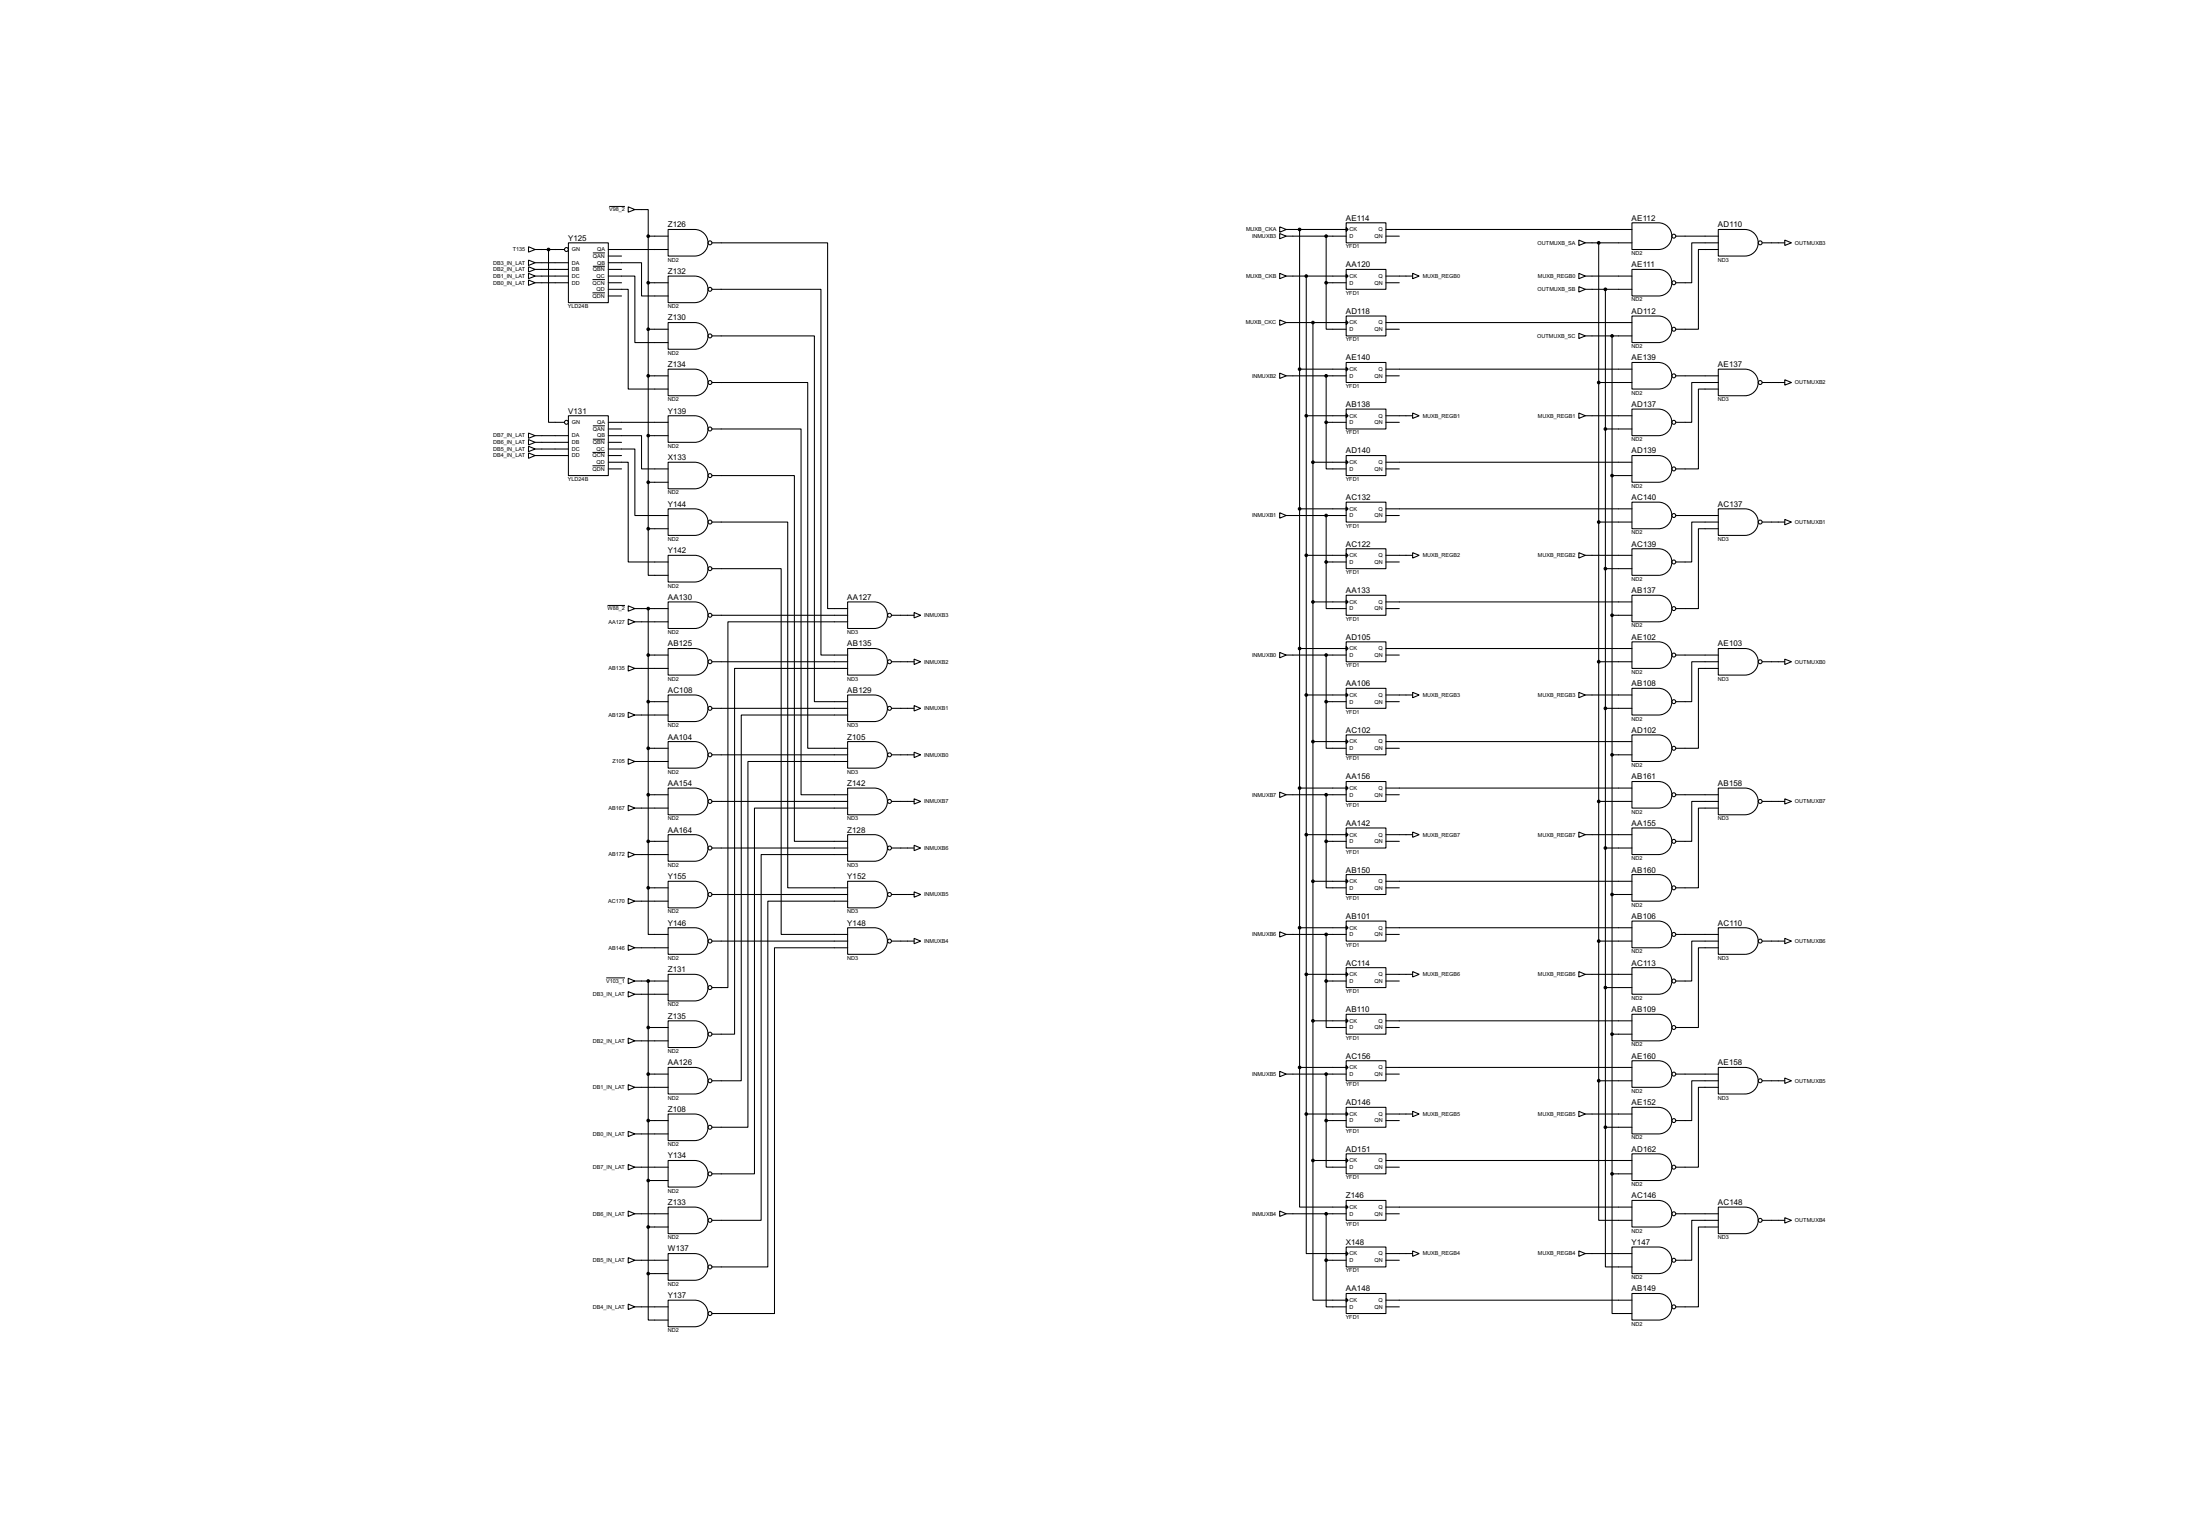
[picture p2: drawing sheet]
<svg xmlns="http://www.w3.org/2000/svg" width="841mm" height="587mm" viewBox="0 0 841 587" stroke-linecap="round" stroke-linejoin="round" font-family="sans-serif">
<g fill="none" stroke="#000" stroke-width=".4">
<path d="M240.1 79l2.5 1.1-2.5 1zM202 99.4l2.5 1-2.5 1zM202 94.3l2.5 1-2.5 1zM204.5 95.3h11.2M209.6 95.3v66h6.1M217.2 92.8h15.3v22.8h-15.3zM232.5 95.3h22.8M232.5 97.8h5M242.6 80.1h5.1v10.1M247.7 90.2v111.8M247.7 90.2h7.6M255.3 87.7h10.2a5.1 5.1 0 0 1 5.1 5 5.1 5.1 0 0 1-5.1 5.1h-10.2z"/>
<path d="M272.1 92.8h44.2v139.7h7.6M489 86.7l2.5 1-2.5 1zM489 89.2l2.5 1-2.5 1zM491.5 90.2h22.9M491.5 87.7h22.9M496.6 87.7v320M506.8 90.2v17.8M514.4 85.1h15.2v7.7h-15.2zM514.4 86.9l.8 .8-.8 .7zM529.6 90.2h5.1M529.6 87.7h94M603.3 91.7l2.5 1.1-2.5 1z"/>
<path d="M605.8 92.8h17.8M610.9 92.8v320M623.6 85.1h10.2a5.1 5.1 0 0 1 5.1 5.1 5.1 5.1 0 0 1-5.1 5.1h-10.2zM640.4 90.2h16.2M656.6 87.7h10.2a5.1 5.1 0 0 1 5.1 5 5.1 5.1 0 0 1-5.1 5.1h-10.2zM656.6 92.8h-10.1v15.2h-6.1M656.6 95.3h-7.6v30.5h-8.6M673.4 92.8h8.6M682 91.7l2.6 1.1-2.6 1zM202 101.9l2.5 1-2.5 1zM202 104.4l2.5 1.1-2.5 1zM202 107l2.5 1-2.5 1z"/>
<path d="M204.5 100.4h12.7M204.5 102.9h12.7M204.5 105.5h12.7M204.5 108h12.7M232.5 100.4h12.7v12.7h10.1M232.5 105.5h10.1v25.4h12.7M232.5 110.5h7.6v38.1h15.2M232.5 102.9h5M232.5 108h5M232.5 113.1h5M247.7 108h7.6M255.3 105.5h10.2a5.1 5.1 0 0 1 5.1 5 5.1 5.1 0 0 1-5.1 5.1h-10.2z"/>
<path d="M272.1 110.5h41.6v139.7h10.2M489 104.4l2.5 1.1-2.5 1zM491.5 105.5h22.9M499.2 105.5v320M506.8 108v17.8h7.6M506.8 108h7.6M514.4 102.9h15.2v7.6h-15.2zM514.4 104.7l.8 .8-.8 .7zM529.6 105.5h10.2M529.6 108h5.1M539.8 104.4l2.5 1.1-2.5 1zM603.3 109.5l2.5 1-2.5 1.1z"/>
<path d="M603.3 104.4l2.5 1.1-2.5 1zM605.8 105.5h17.8M605.8 110.5h17.8M613.5 110.5v320.1M623.6 102.9h10.2a5.1 5.1 0 0 1 5.1 5.1 5.1 5.1 0 0 1-5.1 5.1h-10.2zM247.7 125.8h7.6M255.3 123.2h10.2a5.1 5.1 0 0 1 5.1 5.1 5.1 5.1 0 0 1-5.1 5.1h-10.2zM272.1 128.3h39.1v139.7h12.7M489 122.2l2.5 1-2.5 1.1zM491.5 123.2h22.9M501.7 123.2v320.1M514.4 120.7h15.2v7.6h-15.2z"/>
<path d="M514.4 122.5l.8 .7-.8 .8zM514.4 138.5h15.2v7.6h-15.2zM529.6 125.8h5.1M529.6 123.2h94M603.3 127.3l2.5 1-2.5 1zM605.8 128.3h17.8M616 128.3v320.1M623.6 138.5h10.2a5.1 5.1 0 0 1 5.1 5 5.1 5.1 0 0 1-5.1 5.1h-10.2zM623.6 120.7h10.2a5.1 5.1 0 0 1 5.1 5.1 5.1 5.1 0 0 1-5.1 5.1h-10.2zM217.2 158.8h15.3v22.9h-15.3zM247.7 143.6h7.6M255.3 141h10.2a5.1 5.1 0 0 1 5.1 5.1 5.1 5.1 0 0 1-5.1 5.1h-10.2z"/>
<path d="M255.3 158.8h10.2a5.1 5.1 0 0 1 5.1 5.1 5.1 5.1 0 0 1-5.1 5.1h-10.2zM272.1 146.1h36.6v139.7h15.2M489 142.5l2.5 1.1-2.5 1zM491.5 143.6h22.9M496.6 141h17.8M499.2 158.8h15.2M506.8 143.6v17.7M514.4 140.3l.8 .7-.8 .8zM514.4 156.3h15.2v7.6h-15.2zM514.4 158l.8 .8-.8 .8zM529.6 143.6h5.1M529.6 141h94"/>
<path d="M529.6 158.8h10.2M539.8 157.8l2.5 1-2.5 1zM603.3 157.8l2.5 1-2.5 1zM605.8 158.8h17.8M610.9 146.1h12.7M623.6 156.3h10.2a5.1 5.1 0 0 1 5.1 5 5.1 5.1 0 0 1-5.1 5.1h-10.2zM640.4 143.6h16.2M656.6 141h10.2a5.1 5.1 0 0 1 5.1 5.1 5.1 5.1 0 0 1-5.1 5.1h-10.2zM656.6 146.1h-10.1v15.2h-6.1M656.6 148.6h-7.6v30.5h-8.6M673.4 146.1h8.6M682 145.1l2.6 1-2.6 1z"/>
<path d="M202 165.4l2.5 1-2.5 1zM202 167.9l2.5 1.1-2.5 1zM202 170.5l2.5 1-2.5 1zM202 173l2.5 1-2.5 1.1zM204.5 166.4h12.7M204.5 169h12.7M204.5 171.5h12.7M204.5 174h12.7M232.5 166.4h12.7v12.7h10.1M232.5 171.5h10.1v25.4h12.7M232.5 176.6h7.6v38.1h15.2M232.5 161.3h22.8"/>
<path d="M232.5 163.9h5M232.5 169h5M232.5 174h5M232.5 179.1h5M247.7 166.4h7.6M255.3 176.6h10.2a5.1 5.1 0 0 1 5.1 5 5.1 5.1 0 0 1-5.1 5.1h-10.2zM272.1 163.9h34v139.7h17.8M501.7 176.6h12.7M506.8 161.3v17.8h7.6M506.8 161.3h7.6M514.4 174h15.2v7.7h-15.2zM514.4 175.8l.8 .8-.8 .7z"/>
<path d="M529.6 176.6h94M529.6 161.3h5.1M529.6 179.1h5.1M613.5 163.9h10.1M623.6 174h10.2a5.1 5.1 0 0 1 5.1 5.1 5.1 5.1 0 0 1-5.1 5.1h-10.2zM247.7 184.2h7.6M255.3 194.4h10.2a5.1 5.1 0 0 1 5.1 5 5.1 5.1 0 0 1-5.1 5.1h-10.2zM272.1 181.7h31.5v139.7h20.3M272.1 199.4h28.9v139.7h22.9M489 195.9l2.5 1-2.5 1zM491.5 196.9h22.9M496.6 194.4h17.8"/>
<path d="M506.8 196.9v17.8M514.4 191.8h15.2v7.6h-15.2zM514.4 193.6l.8 .8-.8 .7zM529.6 194.4h94M529.6 196.9h5.1M610.9 199.4h12.7M616 181.7h7.6M623.6 191.8h10.2a5.1 5.1 0 0 1 5.1 5.1 5.1 5.1 0 0 1-5.1 5.1h-10.2zM640.4 196.9h16.2M656.6 194.4h10.2a5.1 5.1 0 0 1 5.1 5 5.1 5.1 0 0 1-5.1 5.1h-10.2zM656.6 199.4h-10.1v15.3h-6.1M673.4 199.4h8.6"/>
<path d="M682 198.4l2.6 1-2.6 1.1zM247.7 202v17.8h7.6M247.7 202h7.6M255.3 212.1h10.2a5.1 5.1 0 0 1 5.1 5.1 5.1 5.1 0 0 1-5.1 5.1h-10.2zM272.1 217.2h26.4v139.7h25.4M499.2 212.1h15.2M506.8 214.7v17.8h7.6M506.8 214.7h7.6M514.4 209.6h15.2v7.6h-15.2zM514.4 211.4l.8 .7-.8 .8zM529.6 214.7h5.1M529.6 212.1h10.2"/>
<path d="M539.8 211.1l2.5 1-2.5 1.1zM603.3 211.1l2.5 1-2.5 1.1zM605.8 212.1h17.8M613.5 217.2h10.1M623.6 209.6h10.2a5.1 5.1 0 0 1 5.1 5.1 5.1 5.1 0 0 1-5.1 5.1h-10.2zM656.6 202h-7.6v30.5h-8.6M240.1 231.4l2.5 1.1-2.5 1zM240.1 236.5l2.5 1-2.5 1.1zM242.6 237.5h12.7M242.6 232.5h12.7M247.7 232.5v106.6M255.3 229.9h10.2a5.1 5.1 0 0 1 5.1 5.1 5.1 5.1 0 0 1-5.1 5.1h-10.2z"/>
<path d="M272.1 235h51.8M323.9 229.9h10.2a5.1 5.1 0 0 1 5 5.1 5.1 5.1 0 0 1-5 5.1h-10.2zM323.9 237.5h-45.7v139.7h-6.1M340.7 235h8.6M349.3 234l2.5 1-2.5 1zM501.7 229.9h12.7M514.4 227.4h15.2v7.6h-15.2zM514.4 229.2l.8 .7-.8 .8zM529.6 229.9h94M529.6 232.5h5.1M616 235h7.6M623.6 227.4h10.2a5.1 5.1 0 0 1 5.1 5 5.1 5.1 0 0 1-5.1 5.1h-10.2z"/>
<path d="M240.1 254.3l2.5 1-2.5 1zM242.6 255.3h12.7M247.7 250.2h7.6M255.3 247.7h10.2a5.1 5.1 0 0 1 5.1 5.1 5.1 5.1 0 0 1-5.1 5.1h-10.2zM272.1 252.8h51.8M323.9 247.7h10.2a5.1 5.1 0 0 1 5 5.1 5.1 5.1 0 0 1-5 5.1h-10.2zM323.9 255.3h-43.2v139.7h-8.6M340.7 252.8h8.6M349.3 251.8l2.5 1-2.5 1zM489 249.2l2.5 1-2.5 1.1zM491.5 250.2h22.9M496.6 247.7h17.8"/>
<path d="M506.8 250.2v17.8M514.4 245.2h15.2v7.6h-15.2zM514.4 246.9l.8 .8-.8 .8zM529.6 247.7h94M529.6 250.2h5.1M610.9 252.8h12.7M623.6 245.2h10.2a5.1 5.1 0 0 1 5.1 5 5.1 5.1 0 0 1-5.1 5.1h-10.2zM640.4 250.2h16.2M656.6 247.7h10.2a5.1 5.1 0 0 1 5.1 5.1 5.1 5.1 0 0 1-5.1 5.1h-10.2zM656.6 252.8h-10.1v15.2h-6.1M656.6 255.3h-7.6v30.5h-8.6M673.4 252.8h8.6"/>
<path d="M682 251.8l2.6 1-2.6 1zM240.1 272.1l2.5 1-2.5 1zM242.6 273.1h12.7M247.7 268h7.6M255.3 265.5h10.2a5.1 5.1 0 0 1 5.1 5 5.1 5.1 0 0 1-5.1 5.1h-10.2zM272.1 270.6h51.8M323.9 265.5h10.2a5.1 5.1 0 0 1 5 5 5.1 5.1 0 0 1-5 5.1h-10.2zM323.9 273.1h-40.6v139.7h-11.2M340.7 270.6h8.6M349.3 269.5l2.5 1.1-2.5 1zM499.2 265.5h15.2M506.8 268v17.8h7.6"/>
<path d="M506.8 268h7.6M514.4 262.9h15.2v7.7h-15.2zM514.4 264.7l.8 .8-.8 .7zM529.6 268h5.1M529.6 265.5h10.2M539.8 264.5l2.5 1-2.5 1zM603.3 264.5l2.5 1-2.5 1zM605.8 265.5h17.8M613.5 270.6h10.1M623.6 262.9h10.2a5.1 5.1 0 0 1 5.1 5.1 5.1 5.1 0 0 1-5.1 5.1h-10.2zM240.1 289.9l2.5 1-2.5 1zM242.6 290.9h12.7"/>
<path d="M247.7 285.8h7.6M255.3 283.3h10.2a5.1 5.1 0 0 1 5.1 5 5.1 5.1 0 0 1-5.1 5.1h-10.2zM272.1 288.3h51.8M323.9 283.3h10.2a5.1 5.1 0 0 1 5 5 5.1 5.1 0 0 1-5 5.1h-10.2zM323.9 290.9h-38.1v139.7h-13.7M340.7 288.3h8.6M349.3 287.3l2.5 1-2.5 1.1zM501.7 283.3h12.7M514.4 280.7h15.2v7.6h-15.2zM514.4 282.5l.8 .8-.8 .7zM514.4 298.5h15.2v7.6h-15.2zM529.6 283.3h94"/>
<path d="M529.6 285.8h5.1M616 288.3h7.6M623.6 280.7h10.2a5.1 5.1 0 0 1 5.1 5.1 5.1 5.1 0 0 1-5.1 5.1h-10.2zM623.6 298.5h10.2a5.1 5.1 0 0 1 5.1 5.1 5.1 5.1 0 0 1-5.1 5.1h-10.2zM240.1 307.6l2.5 1.1-2.5 1zM242.6 308.7h12.7M247.7 303.6h7.6M255.3 318.8h10.2a5.1 5.1 0 0 1 5.1 5.1 5.1 5.1 0 0 1-5.1 5.1h-10.2zM255.3 301h10.2a5.1 5.1 0 0 1 5.1 5.1 5.1 5.1 0 0 1-5.1 5.1h-10.2zM272.1 306.1h51.8M323.9 301h10.2a5.1 5.1 0 0 1 5 5.1 5.1 5.1 0 0 1-5 5.1h-10.2zM323.9 318.8h10.2a5.1 5.1 0 0 1 5 5.1 5.1 5.1 0 0 1-5 5.1h-10.2z"/>
<path d="M323.9 308.7h-35.6v139.7h-16.2M340.7 306.1h8.6M349.3 305.1l2.5 1-2.5 1zM489 302.6l2.5 1-2.5 1zM491.5 303.6h22.9M496.6 301h17.8M499.2 318.8h15.2M506.8 303.6v17.8M514.4 300.3l.8 .7-.8 .8zM514.4 316.3h15.2v7.6h-15.2zM514.4 318.1l.8 .7-.8 .8zM529.6 303.6h5.1"/>
<path d="M529.6 301h94M529.6 318.8h10.2M539.8 317.8l2.5 1-2.5 1zM603.3 317.8l2.5 1-2.5 1zM605.8 318.8h17.8M610.9 306.1h12.7M623.6 316.3h10.2a5.1 5.1 0 0 1 5.1 5 5.1 5.1 0 0 1-5.1 5.1h-10.2zM640.4 303.6h16.2M656.6 301h10.2a5.1 5.1 0 0 1 5.1 5.1 5.1 5.1 0 0 1-5.1 5.1h-10.2zM656.6 308.7h-7.6v30.4h-8.6M656.6 306.1h-10.1v15.3h-6.1M673.4 306.1h8.6"/>
<path d="M682 305.1l2.6 1-2.6 1zM240.1 325.4l2.5 1-2.5 1.1zM242.6 326.4h12.7M247.7 339.1v17.8h7.6M247.7 321.4h7.6M247.7 339.1h7.6M255.3 336.6h10.2a5.1 5.1 0 0 1 5.1 5.1 5.1 5.1 0 0 1-5.1 5.1h-10.2zM272.1 323.9h51.8M323.9 336.6h10.2a5.1 5.1 0 0 1 5 5.1 5.1 5.1 0 0 1-5 5.1h-10.2zM323.9 326.4h-33v139.7h-18.8M340.7 323.9h8.6M349.3 322.9l2.5 1-2.5 1z"/>
<path d="M501.7 336.6h12.7M506.8 321.4v17.7h7.6M506.8 321.4h7.6M514.4 334.1h15.2v7.6h-15.2zM514.4 335.8l.8 .8-.8 .8zM529.6 336.6h94M529.6 321.4h5.1M529.6 339.1h5.1M613.5 323.9h10.1M623.6 334.1h10.2a5.1 5.1 0 0 1 5.1 5 5.1 5.1 0 0 1-5.1 5.1h-10.2zM240.1 343.2l2.5 1-2.5 1zM242.6 344.2h12.7"/>
<path d="M255.3 354.4h10.2a5.1 5.1 0 0 1 5.1 5 5.1 5.1 0 0 1-5.1 5.1h-10.2zM272.1 341.7h51.8M272.1 359.5h51.8M323.9 354.4h10.2a5.1 5.1 0 0 1 5 5 5.1 5.1 0 0 1-5 5.1h-10.2zM323.9 344.2h-30.5v139.7h-21.3M340.7 341.7h8.6M340.7 359.5h8.6M349.3 340.7l2.5 1-2.5 1zM349.3 358.4l2.5 1.1-2.5 1zM489 355.9l2.5 1-2.5 1zM491.5 356.9h22.9M496.6 354.4h17.8"/>
<path d="M506.8 356.9v17.8M514.4 351.8h15.2v7.7h-15.2zM514.4 353.6l.8 .8-.8 .7zM529.6 356.9h5.1M529.6 354.4h94M610.9 359.5h12.7M616 341.7h7.6M623.6 351.8h10.2a5.1 5.1 0 0 1 5.1 5.1 5.1 5.1 0 0 1-5.1 5.1h-10.2zM640.4 356.9h16.2M656.6 354.4h10.2a5.1 5.1 0 0 1 5.1 5 5.1 5.1 0 0 1-5.1 5.1h-10.2zM656.6 359.5h-10.1v15.2h-6.1M673.4 359.5h8.6"/>
<path d="M682 358.4l2.6 1.1-2.6 1zM240.1 378.8l2.5 1-2.5 1zM240.1 373.7l2.5 1-2.5 1zM240.1 361l2.5 1-2.5 1zM242.6 379.8h12.7M242.6 374.7h12.7M242.6 362h12.7M247.7 374.7v111.8M255.3 372.2h10.2a5.1 5.1 0 0 1 5.1 5 5.1 5.1 0 0 1-5.1 5.1h-10.2zM323.9 362h-27.9v139.7h-23.9M499.2 372.2h15.2M506.8 374.7v17.8h7.6"/>
<path d="M506.8 374.7h7.6M514.4 369.6h15.2v7.6h-15.2zM514.4 371.4l.8 .8-.8 .7zM529.6 374.7h5.1M529.6 372.2h10.2M539.8 371.1l2.5 1.1-2.5 1zM603.3 371.1l2.5 1.1-2.5 1zM605.8 372.2h17.8M613.5 377.2h10.1M623.6 369.6h10.2a5.1 5.1 0 0 1 5.1 5.1 5.1 5.1 0 0 1-5.1 5.1h-10.2zM656.6 362h-7.6v30.5h-8.6M240.1 396.5l2.5 1.1-2.5 1z"/>
<path d="M242.6 397.6h12.7M247.7 392.5h7.6M255.3 389.9h10.2a5.1 5.1 0 0 1 5.1 5.1 5.1 5.1 0 0 1-5.1 5.1h-10.2zM501.7 389.9h12.7M514.4 387.4h15.2v7.6h-15.2zM514.4 389.2l.8 .7-.8 .8zM529.6 392.5h5.1M529.6 389.9h94M616 395h7.6M623.6 387.4h10.2a5.1 5.1 0 0 1 5.1 5.1 5.1 5.1 0 0 1-5.1 5.1h-10.2zM240.1 414.3l2.5 1-2.5 1.1zM242.6 415.3h12.7"/>
<path d="M247.7 410.3h7.6M255.3 407.7h10.2a5.1 5.1 0 0 1 5.1 5.1 5.1 5.1 0 0 1-5.1 5.1h-10.2zM489 409.2l2.5 1.1-2.5 1zM491.5 410.3h22.9M496.6 407.7v53.4h17.8M496.6 407.7h17.8M506.8 410.3v17.7M514.4 405.2h15.2v7.6h-15.2zM514.4 407l.8 .7-.8 .8zM529.6 410.3h5.1M529.6 407.7h94M610.9 412.8v53.3h12.7"/>
<path d="M610.9 412.8h12.7M623.6 405.2h10.2a5.1 5.1 0 0 1 5.1 5 5.1 5.1 0 0 1-5.1 5.1h-10.2zM640.4 410.3h16.2M656.6 407.7h10.2a5.1 5.1 0 0 1 5.1 5.1 5.1 5.1 0 0 1-5.1 5.1h-10.2zM656.6 412.8h-10.1v15.2h-6.1M656.6 415.3h-7.6v30.5h-8.6M673.4 412.8h8.6M682 411.8l2.6 1-2.6 1zM240.1 432.1l2.5 1-2.5 1zM242.6 433.1h12.7M247.7 428h7.6M255.3 425.5h10.2a5.1 5.1 0 0 1 5.1 5.1 5.1 5.1 0 0 1-5.1 5.1h-10.2z"/>
<path d="M499.2 425.5v53.3h15.2M499.2 425.5h15.2M506.8 428v17.8h7.6M506.8 428h7.6M514.4 423h15.2v7.6h-15.2zM514.4 424.7l.8 .8-.8 .8zM529.6 428h5.1M529.6 425.5h10.2M539.8 424.5l2.5 1-2.5 1zM603.3 424.5l2.5 1-2.5 1zM605.8 425.5h17.8M613.5 430.6v53.3h10.1"/>
<path d="M613.5 430.6h10.1M623.6 423h10.2a5.1 5.1 0 0 1 5.1 5 5.1 5.1 0 0 1-5.1 5.1h-10.2zM240.1 444.8l2.5 1-2.5 1zM242.6 445.8h12.7M247.7 450.9h7.6M255.3 443.3h10.2a5.1 5.1 0 0 1 5.1 5 5.1 5.1 0 0 1-5.1 5.1h-10.2zM501.7 443.3v53.3h12.7M501.7 443.3h12.7M514.4 458.5h15.2v7.6h-15.2zM514.4 440.7h15.2v7.7h-15.2zM514.4 442.5l.8 .8-.8 .7zM529.6 445.8h5.1"/>
<path d="M529.6 443.3h94M616 448.4v53.3h7.6M616 448.4h7.6M623.6 440.7h10.2a5.1 5.1 0 0 1 5.1 5.1 5.1 5.1 0 0 1-5.1 5.1h-10.2zM623.6 458.5h10.2a5.1 5.1 0 0 1 5.1 5.1 5.1 5.1 0 0 1-5.1 5.1h-10.2zM240.1 462.6l2.5 1-2.5 1zM242.6 463.6h12.7M247.7 468.7h7.6M255.3 461.1h10.2a5.1 5.1 0 0 1 5.1 5 5.1 5.1 0 0 1-5.1 5.1h-10.2zM255.3 478.8h10.2a5.1 5.1 0 0 1 5.1 5.1 5.1 5.1 0 0 1-5.1 5.1h-10.2zM489 462.6l2.5 1-2.5 1zM491.5 463.6h22.9"/>
<path d="M506.8 463.6v17.8M514.4 460.3l.8 .8-.8 .7zM514.4 476.3h15.2v7.6h-15.2zM514.4 478.1l.8 .7-.8 .8zM529.6 463.6h5.1M529.6 461.1h94M529.6 478.8h10.2M539.8 477.8l2.5 1-2.5 1.1zM603.3 477.8l2.5 1-2.5 1.1zM605.8 478.8h17.8M623.6 476.3h10.2a5.1 5.1 0 0 1 5.1 5.1 5.1 5.1 0 0 1-5.1 5.1h-10.2zM640.4 463.6h16.2"/>
<path d="M656.6 461.1h10.2a5.1 5.1 0 0 1 5.1 5 5.1 5.1 0 0 1-5.1 5.1h-10.2zM656.6 466.1h-10.1v15.3h-6.1M656.6 468.7h-7.6v30.5h-8.6M673.4 466.1h8.6M682 465.1l2.6 1-2.6 1.1zM240.1 480.4l2.5 1-2.5 1zM240.1 498.1l2.5 1.1-2.5 1zM242.6 481.4h12.7M242.6 499.2h12.7M247.7 486.5v17.7h7.6M247.7 486.5h7.6M255.3 496.6h10.2a5.1 5.1 0 0 1 5.1 5.1 5.1 5.1 0 0 1-5.1 5.1h-10.2z"/>
<path d="M506.8 481.4v17.8h7.6M506.8 481.4h7.6M514.4 494.1h15.2v7.6h-15.2zM514.4 495.9l.8 .7-.8 .8zM529.6 481.4h5.1M529.6 499.2h5.1M529.6 496.6h94M623.6 494.1h10.2a5.1 5.1 0 0 1 5.1 5 5.1 5.1 0 0 1-5.1 5.1h-10.2z"/>
<circle cx="216.4" cy="95.3" r=".75"/>
<circle cx="271.3" cy="92.8" r=".75"/>
<circle cx="639.6" cy="90.2" r=".75"/>
<circle cx="672.6" cy="92.8" r=".75"/>
<circle cx="271.3" cy="110.5" r=".75"/>
<circle cx="639.6" cy="108" r=".75"/>
<circle cx="271.3" cy="128.3" r=".75"/>
<circle cx="639.6" cy="125.8" r=".75"/>
<circle cx="271.3" cy="146.1" r=".75"/>
<circle cx="639.6" cy="143.6" r=".75"/>
<circle cx="672.6" cy="146.1" r=".75"/>
<circle cx="216.4" cy="161.3" r=".75"/>
<circle cx="271.3" cy="163.9" r=".75"/>
<circle cx="639.6" cy="179.1" r=".75"/>
<circle cx="639.6" cy="161.3" r=".75"/>
<circle cx="271.3" cy="199.4" r=".75"/>
<circle cx="271.3" cy="181.7" r=".75"/>
<circle cx="639.6" cy="196.9" r=".75"/>
<circle cx="672.6" cy="199.4" r=".75"/>
<circle cx="271.3" cy="217.2" r=".75"/>
<circle cx="639.6" cy="214.7" r=".75"/>
<circle cx="271.3" cy="235" r=".75"/>
<circle cx="339.9" cy="235" r=".75"/>
<circle cx="639.6" cy="232.5" r=".75"/>
<circle cx="271.3" cy="252.8" r=".75"/>
<circle cx="339.9" cy="252.8" r=".75"/>
<circle cx="639.6" cy="250.2" r=".75"/>
<circle cx="672.6" cy="252.8" r=".75"/>
<circle cx="271.3" cy="270.6" r=".75"/>
<circle cx="339.9" cy="270.6" r=".75"/>
<circle cx="639.6" cy="268" r=".75"/>
<circle cx="271.3" cy="288.3" r=".75"/>
<circle cx="339.9" cy="288.3" r=".75"/>
<circle cx="639.6" cy="285.8" r=".75"/>
<circle cx="271.3" cy="306.1" r=".75"/>
<circle cx="339.9" cy="306.1" r=".75"/>
<circle cx="639.6" cy="303.6" r=".75"/>
<circle cx="672.6" cy="306.1" r=".75"/>
<circle cx="271.3" cy="323.9" r=".75"/>
<circle cx="339.9" cy="323.9" r=".75"/>
<circle cx="639.6" cy="339.1" r=".75"/>
<circle cx="639.6" cy="321.4" r=".75"/>
<circle cx="271.3" cy="341.7" r=".75"/>
<circle cx="271.3" cy="359.5" r=".75"/>
<circle cx="339.9" cy="359.5" r=".75"/>
<circle cx="339.9" cy="341.7" r=".75"/>
<circle cx="639.6" cy="356.9" r=".75"/>
<circle cx="672.6" cy="359.5" r=".75"/>
<circle cx="271.3" cy="377.2" r=".75"/>
<circle cx="639.6" cy="374.7" r=".75"/>
<circle cx="271.3" cy="395" r=".75"/>
<circle cx="639.6" cy="392.5" r=".75"/>
<circle cx="271.3" cy="412.8" r=".75"/>
<circle cx="639.6" cy="410.3" r=".75"/>
<circle cx="672.6" cy="412.8" r=".75"/>
<circle cx="271.3" cy="430.6" r=".75"/>
<circle cx="639.6" cy="428" r=".75"/>
<circle cx="271.3" cy="448.4" r=".75"/>
<circle cx="639.6" cy="445.8" r=".75"/>
<circle cx="271.3" cy="466.1" r=".75"/>
<circle cx="639.6" cy="463.6" r=".75"/>
<circle cx="672.6" cy="466.1" r=".75"/>
<circle cx="271.3" cy="483.9" r=".75"/>
<circle cx="639.6" cy="481.4" r=".75"/>
<circle cx="639.6" cy="499.2" r=".75"/>
<circle cx="271.3" cy="501.7" r=".75"/>
</g>
<path d="M232.8 78.9h6M226.6 96.6h4.6M226.4 106.8h4.8M226.4 111.9h4.8M226.6 101.7h4.6M226.4 172.8h4.8M226.4 177.9h4.8M226.6 162.7h4.6M226.6 167.8h4.6M232.2 231.3h6.6M231.7 373.5h7.1" fill="none" stroke="#000" stroke-width=".38"/>
<g fill="#000" stroke="#000" stroke-width=".4">
<circle cx="209.6" cy="95.3" r=".5"/>
<circle cx="247.7" cy="90.2" r=".5"/>
<circle cx="496.6" cy="87.7" r=".5"/>
<circle cx="506.7" cy="90.2" r=".5"/>
<circle cx="610.9" cy="92.8" r=".5"/>
<circle cx="247.7" cy="108" r=".5"/>
<circle cx="499.1" cy="105.5" r=".5"/>
<circle cx="506.7" cy="108" r=".5"/>
<circle cx="613.4" cy="110.5" r=".5"/>
<circle cx="247.7" cy="125.8" r=".5"/>
<circle cx="501.7" cy="123.2" r=".5"/>
<circle cx="616" cy="128.3" r=".5"/>
<circle cx="247.7" cy="143.6" r=".5"/>
<circle cx="496.6" cy="141" r=".5"/>
<circle cx="499.1" cy="158.8" r=".5"/>
<circle cx="506.7" cy="143.6" r=".5"/>
<circle cx="610.9" cy="146.1" r=".5"/>
<circle cx="247.7" cy="166.4" r=".5"/>
<circle cx="501.7" cy="176.6" r=".5"/>
<circle cx="506.7" cy="161.3" r=".5"/>
<circle cx="613.4" cy="163.9" r=".5"/>
<circle cx="247.7" cy="184.2" r=".5"/>
<circle cx="496.6" cy="194.4" r=".5"/>
<circle cx="506.7" cy="196.9" r=".5"/>
<circle cx="610.9" cy="199.4" r=".5"/>
<circle cx="616" cy="181.7" r=".5"/>
<circle cx="247.7" cy="202" r=".5"/>
<circle cx="499.1" cy="212.1" r=".5"/>
<circle cx="506.7" cy="214.7" r=".5"/>
<circle cx="613.4" cy="217.2" r=".5"/>
<circle cx="247.7" cy="232.5" r=".5"/>
<circle cx="501.7" cy="229.9" r=".5"/>
<circle cx="616" cy="235" r=".5"/>
<circle cx="247.7" cy="250.2" r=".5"/>
<circle cx="496.6" cy="247.7" r=".5"/>
<circle cx="506.7" cy="250.2" r=".5"/>
<circle cx="610.9" cy="252.8" r=".5"/>
<circle cx="247.7" cy="268" r=".5"/>
<circle cx="499.1" cy="265.5" r=".5"/>
<circle cx="506.7" cy="268" r=".5"/>
<circle cx="613.4" cy="270.6" r=".5"/>
<circle cx="247.7" cy="285.8" r=".5"/>
<circle cx="501.7" cy="283.3" r=".5"/>
<circle cx="616" cy="288.3" r=".5"/>
<circle cx="247.7" cy="303.6" r=".5"/>
<circle cx="496.6" cy="301" r=".5"/>
<circle cx="499.1" cy="318.8" r=".5"/>
<circle cx="506.7" cy="303.6" r=".5"/>
<circle cx="610.9" cy="306.1" r=".5"/>
<circle cx="247.7" cy="321.4" r=".5"/>
<circle cx="247.7" cy="339.1" r=".5"/>
<circle cx="501.7" cy="336.6" r=".5"/>
<circle cx="506.7" cy="321.4" r=".5"/>
<circle cx="613.4" cy="323.9" r=".5"/>
<circle cx="496.6" cy="354.4" r=".5"/>
<circle cx="506.7" cy="356.9" r=".5"/>
<circle cx="610.9" cy="359.5" r=".5"/>
<circle cx="616" cy="341.7" r=".5"/>
<circle cx="247.7" cy="374.7" r=".5"/>
<circle cx="499.1" cy="372.2" r=".5"/>
<circle cx="506.7" cy="374.7" r=".5"/>
<circle cx="613.4" cy="377.2" r=".5"/>
<circle cx="247.7" cy="392.5" r=".5"/>
<circle cx="501.7" cy="389.9" r=".5"/>
<circle cx="616" cy="395" r=".5"/>
<circle cx="247.7" cy="410.3" r=".5"/>
<circle cx="496.6" cy="407.7" r=".5"/>
<circle cx="506.7" cy="410.3" r=".5"/>
<circle cx="610.9" cy="412.8" r=".5"/>
<circle cx="247.7" cy="428" r=".5"/>
<circle cx="499.1" cy="425.5" r=".5"/>
<circle cx="506.7" cy="428" r=".5"/>
<circle cx="613.4" cy="430.6" r=".5"/>
<circle cx="247.7" cy="450.9" r=".5"/>
<circle cx="501.7" cy="443.3" r=".5"/>
<circle cx="616" cy="448.4" r=".5"/>
<circle cx="247.7" cy="468.7" r=".5"/>
<circle cx="506.7" cy="463.6" r=".5"/>
<circle cx="247.7" cy="486.5" r=".5"/>
<circle cx="506.7" cy="481.4" r=".5"/>
</g>
<g font-size="3.4">
<text x="255.2" y="86.8">Z126</text>
<text x="514.3" y="84.3">AE114</text>
<text x="623.5" y="84.3">AE112</text>
<text x="656.5" y="86.8">AD110</text>
<text x="217.1" y="92">Y125</text>
<text x="255.2" y="104.7">Z132</text>
<text x="514.3" y="102.1">AA120</text>
<text x="623.5" y="102.1">AE111</text>
<text x="514.3" y="119.9">AD118</text>
<text x="623.5" y="119.9">AD112</text>
<text x="255.2" y="122.4">Z130</text>
<text x="514.3" y="137.6">AE140</text>
<text x="623.5" y="137.6">AE139</text>
<text x="255.2" y="140.2">Z134</text>
<text x="656.5" y="140.2">AE137</text>
<text x="514.3" y="155.5">AB138</text>
<text x="623.5" y="155.5">AD137</text>
<text x="217.1" y="158">V131</text>
<text x="255.2" y="158">Y139</text>
<text x="514.3" y="173.2">AD140</text>
<text x="623.5" y="173.2">AD139</text>
<text x="255.2" y="175.7">X133</text>
<text x="514.3" y="191">AC132</text>
<text x="623.5" y="191">AC140</text>
<text x="255.2" y="193.6">Y144</text>
<text x="656.5" y="193.6">AC137</text>
<text x="514.3" y="208.8">AC122</text>
<text x="623.5" y="208.8">AC139</text>
<text x="255.2" y="211.3">Y142</text>
<text x="514.3" y="226.6">AA133</text>
<text x="623.5" y="226.6">AB137</text>
<text x="255.2" y="229.1">AA130</text>
<text x="323.8" y="229.1">AA127</text>
<text x="514.3" y="244.4">AD105</text>
<text x="623.5" y="244.4">AE102</text>
<text x="255.2" y="246.9">AB125</text>
<text x="323.8" y="246.9">AB135</text>
<text x="656.5" y="246.9">AE103</text>
<text x="514.3" y="262.1">AA106</text>
<text x="623.5" y="262.1">AB108</text>
<text x="255.2" y="264.7">AC108</text>
<text x="323.8" y="264.7">AB129</text>
<text x="514.3" y="279.9">AC102</text>
<text x="623.5" y="279.9">AD102</text>
<text x="255.2" y="282.5">AA104</text>
<text x="323.8" y="282.5">Z105</text>
<text x="514.3" y="297.7">AA156</text>
<text x="623.5" y="297.7">AB161</text>
<text x="255.2" y="300.2">AA154</text>
<text x="323.8" y="300.2">Z142</text>
<text x="656.5" y="300.2">AB158</text>
<text x="514.3" y="315.5">AA142</text>
<text x="623.5" y="315.5">AA155</text>
<text x="255.2" y="318">AA164</text>
<text x="323.8" y="318">Z128</text>
<text x="255.2" y="335.8">Y155</text>
<text x="323.8" y="335.8">Y152</text>
<text x="514.3" y="333.3">AB150</text>
<text x="623.5" y="333.3">AB160</text>
<text x="255.2" y="353.6">Y146</text>
<text x="323.8" y="353.6">Y148</text>
<text x="514.3" y="351">AB101</text>
<text x="623.5" y="351">AB106</text>
<text x="656.5" y="353.6">AC110</text>
<text x="255.2" y="371.4">Z131</text>
<text x="514.3" y="368.8">AC114</text>
<text x="623.5" y="368.8">AC113</text>
<text x="255.2" y="389.1">Z135</text>
<text x="514.3" y="386.6">AB110</text>
<text x="623.5" y="386.6">AB109</text>
<text x="255.2" y="406.9">AA126</text>
<text x="514.3" y="404.4">AC156</text>
<text x="623.5" y="404.4">AE160</text>
<text x="656.5" y="406.9">AE158</text>
<text x="255.2" y="424.7">Z108</text>
<text x="514.3" y="422.2">AD146</text>
<text x="623.5" y="422.2">AE152</text>
<text x="255.2" y="442.5">Y134</text>
<text x="514.3" y="439.9">AD151</text>
<text x="623.5" y="439.9">AD162</text>
<text x="255.2" y="460.3">Z133</text>
<text x="514.3" y="457.7">Z146</text>
<text x="623.5" y="457.7">AC146</text>
<text x="656.5" y="460.3">AC148</text>
<text x="255.2" y="478">W137</text>
<text x="514.3" y="475.5">X148</text>
<text x="623.5" y="475.5">Y147</text>
<text x="255.2" y="495.8">Y137</text>
<text x="514.3" y="493.3">AA148</text>
<text x="623.5" y="493.3">AB149</text>
</g>
<g font-size="2.4">
<text x="232.8" y="80.8">V98_2</text>
<text x="476.2" y="88.3">MUXB_CKA</text>
<text x="515.7" y="88.3">CK</text>
<text x="526.7" y="88.3">Q</text>
<text x="195.9" y="96">T135</text>
<text x="218.5" y="96">GN</text>
<text x="228.1" y="96">QA</text>
<text x="478.4" y="90.9">INMUXB3</text>
<text x="514.2" y="94.9">YFD1</text>
<text x="515.7" y="90.9">D</text>
<text x="525.2" y="90.9">QN</text>
<text x="587.5" y="93.5">OUTMUXB_SA</text>
<text x="685.9" y="93.5">OUTMUXB3</text>
<text x="188.4" y="101">DB3_IN_LAT</text>
<text x="218.5" y="101">DA</text>
<text x="226.6" y="98.5">QAN</text>
<text x="228.1" y="101">QB</text>
<text x="255.1" y="99.9">ND2</text>
<text x="623.4" y="97.4">ND2</text>
<text x="656.4" y="99.9">ND3</text>
<text x="188.4" y="103.6">DB2_IN_LAT</text>
<text x="188.4" y="106.2">DB1_IN_LAT</text>
<text x="218.5" y="103.6">DB</text>
<text x="218.5" y="106.2">DC</text>
<text x="226.6" y="103.6">QBN</text>
<text x="228" y="106.2">QC</text>
<text x="476.2" y="106.2">MUXB_CKB</text>
<text x="515.7" y="106.2">CK</text>
<text x="526.7" y="106.2">Q</text>
<text x="543.6" y="106.2">MUXB_REGB0</text>
<text x="587.7" y="106.2">MUXB_REGB0</text>
<text x="188.4" y="108.7">DB0_IN_LAT</text>
<text x="218.5" y="108.7">DD</text>
<text x="226.4" y="108.7">QCN</text>
<text x="226.4" y="113.7">QDN</text>
<text x="228" y="111.2">QD</text>
<text x="514.2" y="112.6">YFD1</text>
<text x="515.7" y="108.7">D</text>
<text x="525.2" y="108.7">QN</text>
<text x="587.5" y="111.2">OUTMUXB_SB</text>
<text x="217" y="117.7">YLD24B</text>
<text x="255.1" y="117.7">ND2</text>
<text x="623.4" y="115.1">ND2</text>
<text x="476" y="123.9">MUXB_CKC</text>
<text x="515.7" y="123.9">CK</text>
<text x="526.7" y="123.9">Q</text>
<text x="514.2" y="130.4">YFD1</text>
<text x="515.7" y="126.4">D</text>
<text x="525.2" y="126.4">QN</text>
<text x="587.3" y="129">OUTMUXB_SC</text>
<text x="255.1" y="135.5">ND2</text>
<text x="623.4" y="133">ND2</text>
<text x="515.7" y="141.7">CK</text>
<text x="526.7" y="141.7">Q</text>
<text x="478.4" y="144.3">INMUXB2</text>
<text x="514.2" y="148.2">YFD1</text>
<text x="515.7" y="144.3">D</text>
<text x="525.2" y="144.3">QN</text>
<text x="685.9" y="146.8">OUTMUXB2</text>
<text x="255.1" y="153.2">ND2</text>
<text x="623.4" y="150.7">ND2</text>
<text x="656.4" y="153.2">ND3</text>
<text x="515.7" y="159.5">CK</text>
<text x="526.7" y="159.5">Q</text>
<text x="543.6" y="159.5">MUXB_REGB1</text>
<text x="587.7" y="159.5">MUXB_REGB1</text>
<text x="188.4" y="167.1">DB7_IN_LAT</text>
<text x="218.5" y="167.1">DA</text>
<text x="218.5" y="162">GN</text>
<text x="226.6" y="164.5">QAN</text>
<text x="228.1" y="162">QA</text>
<text x="228.1" y="167.1">QB</text>
<text x="514.2" y="165.9">YFD1</text>
<text x="515.7" y="162">D</text>
<text x="525.2" y="162">QN</text>
<text x="188.4" y="169.7">DB6_IN_LAT</text>
<text x="188.4" y="172.2">DB5_IN_LAT</text>
<text x="218.5" y="169.7">DB</text>
<text x="218.5" y="172.2">DC</text>
<text x="226.6" y="169.7">QBN</text>
<text x="228" y="172.2">QC</text>
<text x="255.1" y="171.1">ND2</text>
<text x="623.4" y="168.5">ND2</text>
<text x="188.4" y="174.7">DB4_IN_LAT</text>
<text x="218.5" y="174.7">DD</text>
<text x="226.4" y="174.7">QCN</text>
<text x="226.4" y="179.8">QDN</text>
<text x="228" y="177.2">QD</text>
<text x="515.7" y="179.8">D</text>
<text x="515.7" y="177.2">CK</text>
<text x="525.2" y="179.8">QN</text>
<text x="526.7" y="177.2">Q</text>
<text x="217" y="183.8">YLD24B</text>
<text x="514.2" y="183.8">YFD1</text>
<text x="255.1" y="188.8">ND2</text>
<text x="623.4" y="186.3">ND2</text>
<text x="478.4" y="197.6">INMUXB1</text>
<text x="515.7" y="197.6">D</text>
<text x="515.7" y="195.1">CK</text>
<text x="525.2" y="197.6">QN</text>
<text x="526.7" y="195.1">Q</text>
<text x="514.2" y="201.5">YFD1</text>
<text x="685.9" y="200.1">OUTMUXB1</text>
<text x="255.1" y="206.6">ND2</text>
<text x="623.4" y="204">ND2</text>
<text x="656.4" y="206.6">ND3</text>
<text x="515.7" y="215.3">D</text>
<text x="515.7" y="212.8">CK</text>
<text x="525.2" y="215.3">QN</text>
<text x="526.7" y="212.8">Q</text>
<text x="543.6" y="212.8">MUXB_REGB2</text>
<text x="587.7" y="212.8">MUXB_REGB2</text>
<text x="514.2" y="219.3">YFD1</text>
<text x="623.4" y="221.9">ND2</text>
<text x="255.1" y="224.4">ND2</text>
<text x="232.2" y="233.2">W88_2</text>
<text x="515.7" y="233.2">D</text>
<text x="515.7" y="230.6">CK</text>
<text x="525.2" y="233.2">QN</text>
<text x="526.7" y="230.6">Q</text>
<text x="232.6" y="238.2">AA127</text>
<text x="353.1" y="235.7">INMUXB3</text>
<text x="514.2" y="237.1">YFD1</text>
<text x="623.4" y="239.6">ND2</text>
<text x="255.1" y="242.2">ND2</text>
<text x="323.7" y="242.2">ND3</text>
<text x="478.4" y="250.9">INMUXB0</text>
<text x="515.7" y="250.9">D</text>
<text x="515.7" y="248.4">CK</text>
<text x="525.2" y="250.9">QN</text>
<text x="526.7" y="248.4">Q</text>
<text x="232.6" y="256">AB135</text>
<text x="353.1" y="253.5">INMUXB2</text>
<text x="514.2" y="254.9">YFD1</text>
<text x="623.4" y="257.4">ND2</text>
<text x="685.9" y="253.5">OUTMUXB0</text>
<text x="255.1" y="260">ND2</text>
<text x="323.7" y="260">ND3</text>
<text x="656.4" y="260">ND3</text>
<text x="515.7" y="268.7">D</text>
<text x="515.7" y="266.2">CK</text>
<text x="525.2" y="268.7">QN</text>
<text x="526.7" y="266.2">Q</text>
<text x="543.6" y="266.2">MUXB_REGB3</text>
<text x="587.7" y="266.2">MUXB_REGB3</text>
<text x="232.6" y="273.8">AB129</text>
<text x="353.1" y="271.3">INMUXB1</text>
<text x="514.2" y="272.7">YFD1</text>
<text x="623.4" y="275.2">ND2</text>
<text x="255.1" y="277.7">ND2</text>
<text x="323.7" y="277.7">ND3</text>
<text x="515.7" y="286.5">D</text>
<text x="515.7" y="284">CK</text>
<text x="525.2" y="286.5">QN</text>
<text x="526.7" y="284">Q</text>
<text x="234.1" y="291.6">Z105</text>
<text x="353.1" y="289">INMUXB0</text>
<text x="514.2" y="290.4">YFD1</text>
<text x="623.4" y="293">ND2</text>
<text x="255.1" y="295.5">ND2</text>
<text x="323.7" y="295.5">ND3</text>
<text x="478.4" y="304.3">INMUXB7</text>
<text x="515.7" y="304.3">D</text>
<text x="515.7" y="301.7">CK</text>
<text x="525.2" y="304.3">QN</text>
<text x="526.7" y="301.7">Q</text>
<text x="232.6" y="309.4">AB167</text>
<text x="353.1" y="306.8">INMUXB7</text>
<text x="514.2" y="308.2">YFD1</text>
<text x="623.4" y="310.8">ND2</text>
<text x="685.9" y="306.8">OUTMUXB7</text>
<text x="255.1" y="313.3">ND2</text>
<text x="323.7" y="313.3">ND3</text>
<text x="656.4" y="313.3">ND3</text>
<text x="515.7" y="322.1">D</text>
<text x="515.7" y="319.5">CK</text>
<text x="525.2" y="322.1">QN</text>
<text x="526.7" y="319.5">Q</text>
<text x="543.6" y="319.5">MUXB_REGB7</text>
<text x="587.7" y="319.5">MUXB_REGB7</text>
<text x="232.6" y="327.1">AB172</text>
<text x="353.1" y="324.6">INMUXB6</text>
<text x="514.2" y="326">YFD1</text>
<text x="623.4" y="328.5">ND2</text>
<text x="255.1" y="331.1">ND2</text>
<text x="323.7" y="331.1">ND3</text>
<text x="515.7" y="339.8">D</text>
<text x="515.7" y="337.3">CK</text>
<text x="525.2" y="339.8">QN</text>
<text x="526.7" y="337.3">Q</text>
<text x="232.4" y="344.9">AC170</text>
<text x="353.1" y="342.4">INMUXB5</text>
<text x="514.2" y="343.8">YFD1</text>
<text x="623.4" y="346.3">ND2</text>
<text x="255.1" y="348.9">ND2</text>
<text x="323.7" y="348.9">ND3</text>
<text x="478.4" y="357.6">INMUXB6</text>
<text x="515.7" y="357.6">D</text>
<text x="515.7" y="355.1">CK</text>
<text x="525.2" y="357.6">QN</text>
<text x="526.7" y="355.1">Q</text>
<text x="232.6" y="362.7">AB146</text>
<text x="353.1" y="360.2">INMUXB4</text>
<text x="514.2" y="361.6">YFD1</text>
<text x="623.4" y="364.1">ND2</text>
<text x="685.9" y="360.2">OUTMUXB6</text>
<text x="255.1" y="366.6">ND2</text>
<text x="323.7" y="366.6">ND3</text>
<text x="656.4" y="366.6">ND3</text>
<text x="231.7" y="375.4">V103_1</text>
<text x="515.7" y="375.4">D</text>
<text x="515.7" y="372.9">CK</text>
<text x="525.2" y="375.4">QN</text>
<text x="526.7" y="372.9">Q</text>
<text x="543.6" y="372.9">MUXB_REGB6</text>
<text x="587.7" y="372.9">MUXB_REGB6</text>
<text x="226.5" y="380.5">DB3_IN_LAT</text>
<text x="514.2" y="379.3">YFD1</text>
<text x="623.4" y="381.9">ND2</text>
<text x="255.1" y="384.4">ND2</text>
<text x="515.7" y="393.2">D</text>
<text x="515.7" y="390.6">CK</text>
<text x="525.2" y="393.2">QN</text>
<text x="526.7" y="390.6">Q</text>
<text x="226.5" y="398.3">DB2_IN_LAT</text>
<text x="514.2" y="397.1">YFD1</text>
<text x="623.4" y="399.7">ND2</text>
<text x="255.1" y="402.2">ND2</text>
<text x="478.4" y="411">INMUXB5</text>
<text x="515.7" y="411">D</text>
<text x="515.7" y="408.4">CK</text>
<text x="525.2" y="411">QN</text>
<text x="526.7" y="408.4">Q</text>
<text x="685.9" y="413.5">OUTMUXB5</text>
<text x="226.5" y="416">DB1_IN_LAT</text>
<text x="255.1" y="420">ND2</text>
<text x="514.2" y="414.9">YFD1</text>
<text x="623.4" y="417.4">ND2</text>
<text x="656.4" y="420">ND3</text>
<text x="515.7" y="428.7">D</text>
<text x="515.7" y="426.2">CK</text>
<text x="525.2" y="428.7">QN</text>
<text x="526.7" y="426.2">Q</text>
<text x="543.6" y="426.2">MUXB_REGB5</text>
<text x="587.7" y="426.2">MUXB_REGB5</text>
<text x="226.5" y="433.8">DB0_IN_LAT</text>
<text x="255.1" y="437.8">ND2</text>
<text x="514.2" y="432.7">YFD1</text>
<text x="623.4" y="435.2">ND2</text>
<text x="515.7" y="444">CK</text>
<text x="526.7" y="444">Q</text>
<text x="226.5" y="446.5">DB7_IN_LAT</text>
<text x="515.7" y="446.5">D</text>
<text x="525.2" y="446.5">QN</text>
<text x="255.1" y="455.5">ND2</text>
<text x="514.2" y="450.5">YFD1</text>
<text x="623.4" y="453">ND2</text>
<text x="515.7" y="461.8">CK</text>
<text x="526.7" y="461.8">Q</text>
<text x="226.5" y="464.3">DB6_IN_LAT</text>
<text x="478.4" y="464.3">INMUXB4</text>
<text x="515.7" y="464.3">D</text>
<text x="525.2" y="464.3">QN</text>
<text x="685.9" y="466.8">OUTMUXB4</text>
<text x="255.1" y="473.3">ND2</text>
<text x="514.2" y="468.2">YFD1</text>
<text x="623.4" y="470.8">ND2</text>
<text x="656.4" y="473.3">ND3</text>
<text x="515.7" y="479.5">CK</text>
<text x="526.7" y="479.5">Q</text>
<text x="543.6" y="479.5">MUXB_REGB4</text>
<text x="587.7" y="479.5">MUXB_REGB4</text>
<text x="226.5" y="482.1">DB5_IN_LAT</text>
<text x="515.7" y="482.1">D</text>
<text x="525.2" y="482.1">QN</text>
<text x="255.1" y="491.1">ND2</text>
<text x="514.2" y="486">YFD1</text>
<text x="623.4" y="488.6">ND2</text>
<text x="515.7" y="497.3">CK</text>
<text x="526.7" y="497.3">Q</text>
<text x="226.5" y="499.9">DB4_IN_LAT</text>
<text x="514.2" y="503.8">YFD1</text>
<text x="515.7" y="499.9">D</text>
<text x="525.2" y="499.9">QN</text>
<text x="255.1" y="508.9">ND2</text>
<text x="623.4" y="506.3">ND2</text>
</g>
</svg>
